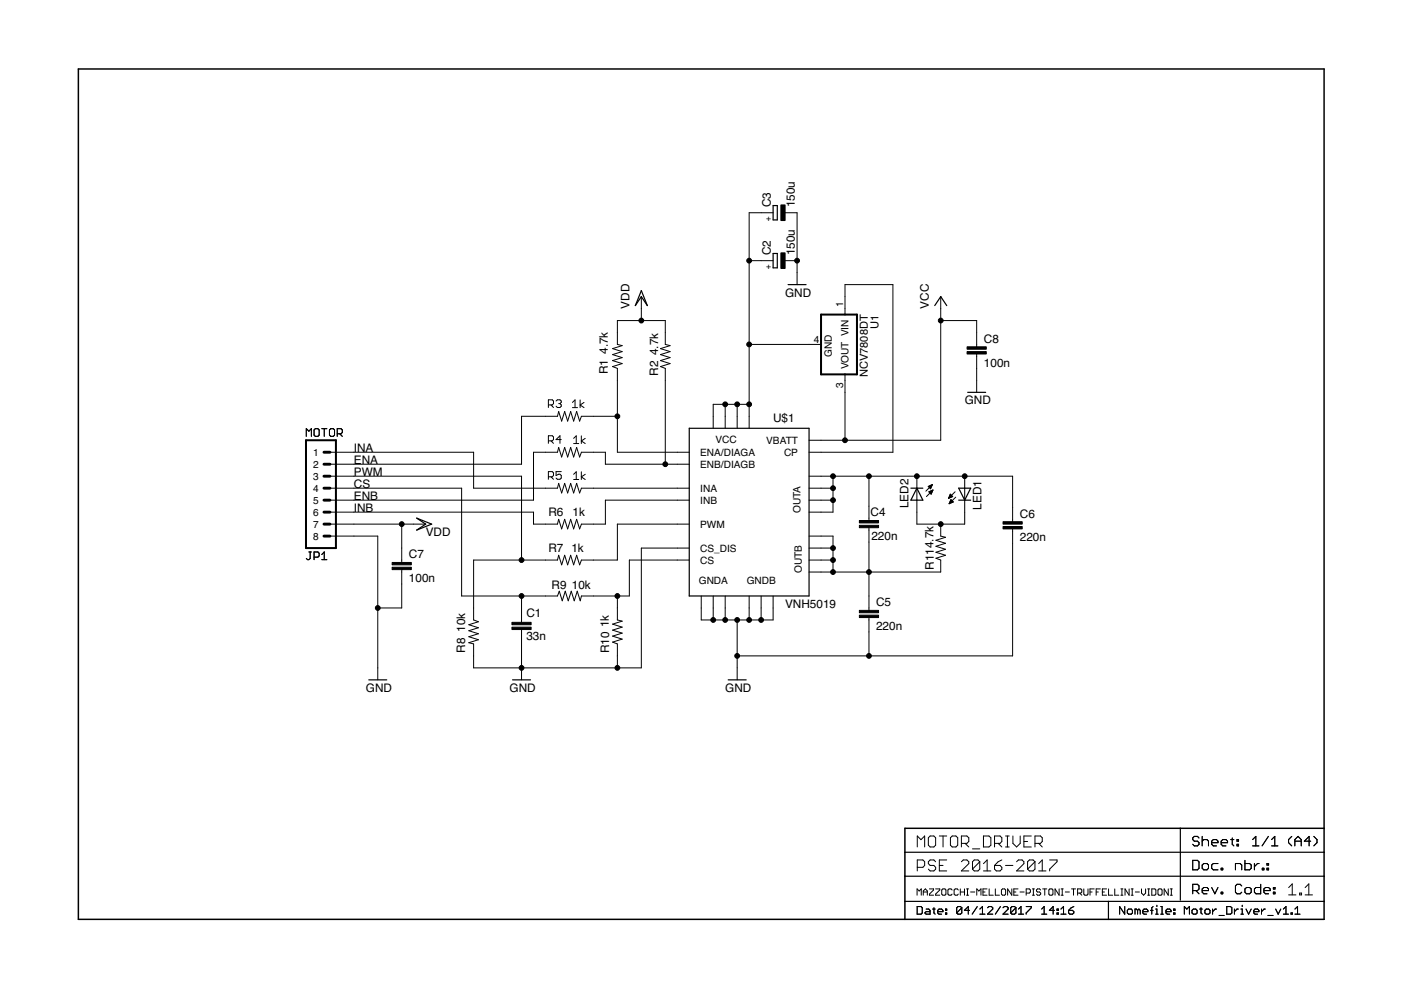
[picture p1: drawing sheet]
<svg xmlns="http://www.w3.org/2000/svg" width="297mm" height="210mm" viewBox="0 0 297 210" stroke-linecap="round" stroke-linejoin="round" font-family="sans-serif">
<g fill="none" stroke="#000" stroke-width=".21">
<path d="M158.8 55.3h5.1M163.9 45.1h-5.1v45.7M166.5 45.1h2.5v15.2M166.5 55.3h2.5M136 62.9v5.1M158.8 73h15.3M179.2 66.7v-6.4h10.1v35.6h-17.8M179.2 79.4v13.9M199.5 68h7.6v5.5M199.5 62.9v30.4h-28M207.1 75.1v8.1M64.9 92.5v-1.6l.6 .5 .5-.5v1.6"/>
<path d="M66.8 90.9h.6l.3 .3v1l-.3 .3h-.6l-.2-.3v-1zM68.2 90.9h1.1M68.7 90.9v1.6M70 95.9h30.4v7.6h17.8l.2-1 .7 2 .6-2 .7 2 .6-2 .6 2 .7-2 .6 2 .4-1h22.8M70.1 90.9h.6l.2 .3v1l-.2 .3h-.6l-.3-.3v-1zM71.5 92h.8l.3-.3v-.5l-.3-.3h-.8v1.6M72 92l.6 .5M116.3 85.9h.8l.2-.3v-.6l-.2-.2h-.8v1.6M116.3 93.5h.8l.2-.3v-.6l-.2-.2h-.8v1.6M116.8 85.9l.5 .5M116.8 93.5l.5 .5M117.9 85l.3-.2h.5l.3 .2v.3l-.3 .3"/>
<path d="M118.4 85.6h.3M118.7 85.6l.3 .3v.2l-.3 .3h-.5l-.3-.3M119 100h-1.1v.8l.5-.3h.3l.3 .3v.6l-.3 .2h-.5l-.3-.2M119 93.2h-1.1l.8-.8v1.6M121.4 85.3l.5-.5v1.6M121.4 86.4h1M121.6 92.9l.6-.5v1.6M121.6 94h1.1M123 84.8v1.6M123.3 92.4v1.6M123.8 85.3l-.8 .6 .8 .5M124.1 92.9l-.8 .6 .8 .5"/>
<path d="M130.9 88.3h-7.6l-.4 1-.6-2.1-.7 2.1-.6-2.1-.6 2.1-.7-2.1-.6 2.1-.7-2.1-.2 1.1h-7.6v10.1h-40.6M146.1 98.4h-17.7v-2.5h-5.1l-.4 1-.6-2-.7 2-.6-2-.6 2-.7-2-.6 2-.7-2-.2 1h-5.1v10.1h-43.1M146.1 95.9h-15.2v-17.8l-1-.4 2-.6-2-.6 2-.7-2-.6 2-.7-2-.6 2-.6-1-.3v-5h10.2v5l1 .3-2.1 .6 2.1 .6-2.1 .7 2.1 .6-2.1 .7 2.1 .6-2.1 .6 1.1 .4v20.3M153.8 85.7v5.1M156.3 85.7v5.1M158.8 85.7h-7.6v5.1M65.5 117h.5M65.8 117v1.4l-.3 .3h-.3l-.3-.3M66.6 118.1h.8l.3-.2v-.6l-.3-.3h-.8v1.7M68.2 117.6l.5-.6v1.7M68.2 118.7h1.1M70 103.5h27.9v22.9h20.3l.4-1.1 .6 2.1 .6-2.1 .7 2.1 .6-2.1 .7 2.1 .6-2.1 .6 2.1 .3-1h10.1v-7.7h12.7"/>
<path d="M70 111.1h20.3M70 101h40.6v17.7M70 113.7h10.1v30.4M85.2 111.1v8.2M116.3 101.1h.8l.2-.3v-.5l-.2-.3h-.8v1.6M116.8 101.1l.5 .5M121.6 100.6l.6-.6v1.7M121.6 101.7h1.1M123.3 100v1.7M124.1 100.6l-.8 .5 .8 .6M146.1 106h-17.7v5.1h-5.1l-.4 1-.6-2-.7 2-.6-2-.6 2-.7-2-.6 2-.7-2-.2 1h-5.1v-2.5h-43.1M146.1 111.1h-15.2v7.6h-7.6l-.4 1.1-.6-2.1-.7 2.1-.6-2.1-.6 2.1-.7-2.1-.6 2.1-.7-2.1-.2 1h-17.8v12.7l1 .4-2 .7 2 .6-2 .6 2 .7-2 .6 2 .6-2 .7 1 .2v5.1h35.6v-25.4h10.1"/>
<path d="M171.5 103.5h5.1M171.5 106h5.1M171.5 101h43.2v9.6M171.5 113.7h5.1v7.6M171.5 116.2h5.1M171.5 118.7h5.1M176.6 101v7.6h-5.1M184.2 101v9.4M184.2 111.9v17.5M194.4 101v10.1h10.1v-10.1M196.8 103.1l.5 .5M196.8 103.1h.7"/>
<path d="M196.9 104.3l.9-.4-.4 .9zM196.9 103.3h.6M197 104.4h.6M197 104.2h.7M197 103.4h.4M197.1 103h.5M197.1 104.5h.5M197.2 103.5h.2M197.2 104.6h.3M197.3 103.6h.1M197.3 104.1h.4M197.3 102.9h.3"/>
<path d="M197.4 104.7h.1M197.6 104h.2M197.6 102.8h.1M197.7 102.7l-1.4 1.4M197.7 102.7l-.4 .9M197.7 102.7l-.9 .4M197.8 103.9l-1.4 1.4M199.5 111.1v2.6l1 .2-2.1 .7 2.1 .6-2.1 .6 2.1 .7-2.1 .6 2.1 .6-2.1 .7 1.1 .3v2.6h-28M201.2 105.6h.2M201.2 105.4h.5M201.3 105.3h.7M201.3 106.8h.1"/>
<path d="M201.3 105.2h.6M201.3 106.6h.4M201.4 106.5h.5M201.4 105.1h.4M201.4 104.9h.3M201.4 106.4h.7M201.5 104.8h.1M201.5 106.3h.5M201.5 104.8l.5 .5-.9 .4zM201.5 106.2h.3M201.6 106h.1M201.6 105.9l.5 .5-.9 .4z"/>
<path d="M202.5 104.3l-1.4 1.4M202.6 105.4l-1.4 1.4M214.7 112.1v27h-58.4M85.2 120.8v8.1h-5.1M110.6 126.4v5.6M110.6 133.5v10.6M130.9 126.4v5l1 .3-2 .6 2 .7-2 .6 2 .6-2 .7 2 .6-2 .6 1 .4v5.1M148.7 126.4v5h15.2v-5M151.2 126.4v5M153.8 126.4v5M156.3 131.4v12.7M158.8 126.4v5"/>
<path d="M161.4 126.4v5M184.2 130.9v8.2M194.5 179.6v-2.4l.8 .8 .7-.8v2.4M197.2 177.2h.8l.4 .4v1.6l-.4 .4h-.8l-.4-.4v-1.6zM199.2 177.2h1.5M199.9 177.2v2.4M201.9 177.2h.8l.4 .4v1.6l-.4 .4h-.8l-.4-.4v-1.6zM203.8 178.8h1.2l.4-.4v-.8l-.4-.4h-1.2v2.4M204.6 178.8l.8 .8M206.2 180h1.5M208.5 177.2h1.2l.4 .4v1.6l-.4 .4h-1.2zM210.9 178.8h1.1l.4-.4v-.8l-.4-.4h-1.1v2.4"/>
<path d="M211.6 178.8l.8 .8M213.2 177.2h.8M213.2 179.6h.8M213.6 177.2v2.4M214.8 177.2v1.6l.7 .8 .8-.8v-1.6M217.1 178.4h.8M218.7 177.2h-1.6v2.4h1.6M219.4 178.8h1.2l.4-.4v-.8l-.4-.4h-1.2v2.4M220.2 178.8l.8 .8M254.2 177.7l-.3-.4h-.7l-.3 .4v.3l.3 .4h.7l.3 .3v.3l-.3 .3h-.7l-.3-.3M254.9 177.3v2M254.9 178.4l.3-.4h.7l.3 .4v.9"/>
<path d="M256.9 178.7h1.3v-.3l-.3-.4h-.7l-.3 .4v.6l.3 .3h.7M258.9 178.7h1.4v-.3l-.4-.4h-.7l-.3 .4v.6l.3 .3h.7M260.9 178h.7M261.3 177.7v1.3l.3 .3M262.3 179h.3v.3h-.3zM262.3 178h.3v.4h-.3zM265.6 178l.7-.7v2M265.6 179.3h1.3M268.9 177.3l-1.3 2M269.6 179.3h1.3M269.6 178l.7-.7v2M273.9 177.3l-.7 .7v.7l.7 .6"/>
<path d="M274.5 179.3v-1.3l.7-.7 .7 .7v1.3M274.5 178.4h1.4M277.9 178.4h-1.4l1.1-1.1v2M278.6 177.3l.6 .7v.7l-.6 .6M194.4 189.8v-1.3l.5 .4 .4-.4v1.3M194.5 192.2h.8l.2 .3v1.1l-.2 .2h-.8zM194.5 183.9h1.2l.3-.4v-.8l-.3-.4h-1.2v2.4M195.7 189.8v-.9l.5-.4 .4 .4v.9M195.7 189.1h.9M196.4 192.7h.5l.3 .3v.8h-.8l-.3-.2 .3-.3h.8M197.1 188.5h.8v.2l-.8 .9v.2h.8M197.7 192.7h.6"/>
<path d="M198 192.5v1.1l.3 .2M198.4 182.7l-.4-.4h-.8l-.4 .4v.4l.4 .4h.8l.4 .4v.4l-.4 .4h-.8l-.4-.4M198.4 188.5h.8v.2l-.8 .9v.2h.8M198.8 193.3h1.1v-.3l-.3-.3h-.5l-.3 .3v.6l.3 .2h.5M199.2 183.5h.7M199.7 188.7l.2-.2h.4l.3 .2v.9l-.3 .2h-.4l-.2-.2zM200.5 193.6h.2v.2h-.2zM200.5 192.7h.2v.3h-.2zM200.7 182.3h-1.5v2.4h1.5M201.9 188.7l-.3-.2h-.4l-.2 .2v.9l.2 .2h.4l.3-.2M203.2 188.7l-.3-.2h-.4l-.2 .2v.9l.2 .2h.4l.3-.2M203.6 189.1h.9"/>
<path d="M203.6 188.5v1.3M203.8 182.7l.4-.4h.8l.4 .4v.4l-1.6 1.6h1.6M203.9 192.5l-.3-.3h-.5l-.3 .3v1.1M203.9 192.5v1.1l-.3 .2h-.5l-.3-.2M203.9 192.5l-1.1 1.1M204.5 188.5v1.3M204.9 188.5h.5M204.9 189.8h.5M205.1 188.5v1.3M205.6 193h-1.1l.8-.8v1.6M205.8 189.1h.9M207.1 189.8v-1.3l.4 .4 .5-.4v1.3"/>
<path d="M207.2 192.2l-1.1 1.6M207.7 182.7l-.4-.4h-.7l-.4 .4v1.6M207.7 182.7v1.6l-.4 .4h-.7l-.4-.4M207.7 182.7l-1.5 1.6M207.8 193.8h1M207.8 192.7l.5-.5v1.6M208.4 189.1h.5M208.5 184.7h1.6M208.5 183.1l.8-.8v2.4M209.3 188.5h-.9v1.3h.9M209.4 192.5l.3-.3h.5l.3 .3v.2l-1.1 1.1h1.1M209.7 188.5v1.3h.9"/>
<path d="M210.9 183.5h1.1l.4 .4v.4l-.4 .4h-.8l-.3-.4zM211 188.5v1.3h.9M212.1 192.2l-1.1 1.6M212.3 188.7l.3-.2h.4l.2 .2v.9l-.2 .2h-.4l-.3-.2zM212.4 182.3l-.8 .4-.7 .8M212.7 192.5l.2-.3h.6l.2 .3v.2l-1 1.1h1M213.2 183.5h1.6M214.5 188.5v1.3l-.9-1.3v1.3M214.9 189.1h.5M215.4 192.5l-.3-.3h-.5l-.3 .3v1.1M215.4 192.5v1.1l-.3 .2h-.5l-.3-.2M215.4 192.5l-1.1 1.1"/>
<path d="M215.5 182.7l.4-.4h.8l.4 .4v.4l-1.6 1.6h1.6M215.8 188.5h-.9v1.3h.9M215.9 193.8h1.1M215.9 192.7l.6-.5v1.6M216.3 189.1h.8M217.6 189.4h.6l.3-.3v-.4l-.3-.2h-.6v1.3M217.6 192.2h1.1v.3l-1.1 1.1v.2M218.9 188.5h.4M218.9 189.8h.4M219.1 188.5v1.3M219.4 182.7v1.6l-.4 .4h-.8l-.3-.4M219.4 182.7l-.4-.4h-.8l-.3 .4v1.6"/>
<path d="M219.4 182.7l-1.5 1.6M220.2 183.1l.8-.8v2.4M220.2 184.7h1.6M220.6 188.7l-.2-.2h-.4l-.2 .4 .2 .2h.4l.2 .5-.2 .2h-.4l-.2-.2M220.9 193.8h1M220.9 192.7l.5-.5v1.6M221.1 188.5h.8M221.5 188.5v1.3M222.5 182.3h1.6v.4l-1.6 1.6v.4M222.6 188.5h.4l.2 .2v.9l-.2 .2h-.4l-.2-.2v-.9zM223.6 193h-1.1l.8-.8v1.6M224.1 192.7h.3v.3h-.3z"/>
<path d="M224.1 193.6h.3v.2h-.3zM224.6 188.5v1.3l-.9-1.3v1.3M224.9 193.8h1.1M224.9 192.7l.6-.5v1.6M225 188.5h.4M225 189.8h.4M225.2 188.5v1.3M225.9 189.1h.8M226.6 193h.8l.3 .3v.3l-.3 .2h-.6l-.2-.2zM227.2 188.5h.8M227.6 188.5v1.3M227.7 192.2l-.6 .3-.5 .5"/>
<path d="M228.5 189.4h.7l.2-.3v-.4l-.2-.2h-.7v1.3M228.9 189.4l.5 .4M229.8 188.5v1.1l.2 .2h.5l.2-.2v-1.1M231.1 189.1h.4M232 188.5h-.9v1.3M232.4 189.1h.5M233.3 188.5h-.9v1.3M233.7 189.1h.5M234.6 188.5h-.9v1.3h.9M235 188.5v1.3h.9M236.3 188.5v1.3h.9M237.6 188.5h.5"/>
<path d="M237.6 189.8h.5M237.9 188.5v1.3M238.5 192.2v1.6l-1.1-1.6v1.6M239 193l.3-.3h.5l.3 .3v.6l-.3 .2h-.5l-.3-.2zM239.4 188.5v1.3l-.9-1.3v1.3M239.8 188.5h.5M239.8 189.8h.5M240.1 188.5v1.3M240.7 189.1h.9M241.2 193l-.3-.3h-.3v1.1M241.2 193v.8M241.2 193l.3-.3 .2 .3v.8"/>
<path d="M242 188.5v.9l.5 .4 .4-.4v-.9M242.3 193.3h1.1v-.3l-.3-.3h-.5l-.3 .3v.6l.3 .2h.5M243.3 188.5h.5M243.3 189.8h.5M243.5 188.5v1.3M243.9 193h.6M244.2 188.5h.7l.2 .2v.9l-.2 .2h-.7zM244.5 192.2l-.3 .3v1.3M245 193.8h.6M245 192.7h.3v1.1M245.3 191.9v.3M245.7 188.5h.5l.2 .2v.9l-.2 .2h-.5l-.2-.2v-.9z"/>
<path d="M246.1 192.2h.3v1.6M246.1 193.8h.6M247.2 193.3h1.1v-.3l-.3-.3h-.5l-.3 .3v.6l.3 .2h.5M247.7 188.5v1.3l-.9-1.3v1.3M248.1 188.5h.5M248.1 189.8h.5M248.3 188.5v1.3M248.8 193.6h.3v.2h-.3zM248.8 192.7h.3v.3h-.3zM251.1 193.8v-1.6l.5 .5 .6-.5v1.6M252.9 182.4h1l.3 .4v1.3l-.3 .3h-1zM252.9 188.8h1l.3-.3v-.7l-.3-.3h-1v2"/>
<path d="M253 192.7h.5l.3 .3v.6l-.3 .2h-.5l-.3-.2v-.6zM253.6 188.8l.6 .7M254.4 192.7h.5M254.6 192.5v1.1l.3 .2M254.9 188.8h1.3v-.3l-.3-.3h-.7l-.3 .3v.7l.3 .3h.7M254.9 183.4l.3-.3h.7l.3 .3v.7l-.3 .3h-.7l-.3-.3zM255.5 193l.2-.3h.6l.2 .3v.6l-.2 .2h-.6l-.2-.2zM256.9 188.2l.7 1.3 .6-1.3M257.1 192.7v1.1M257.9 192.7h-.3l-.5 .6M258.2 183.1h-1l-.3 .3v.7l.3 .3h1M258.5 194.1h1"/>
<path d="M258.9 189.2h.3v.3h-.3zM258.9 184.1h.3v.3h-.3zM260.1 192.2h.8l.3 .3v1.1l-.3 .2h-.8zM261.7 192.7v1.1M261.9 184.4v-1.3h1l.4 .3v1M262.6 192.7h-.3l-.6 .6M263.1 193.8h.5M263.1 192.7h.3v1.1M263.3 187.8l-.4-.3h-.6l-.4 .3v1.4l.4 .3h.6l.4-.3M263.4 191.9v.3M263.9 188.5l.4-.3h.6l.4 .3v.7l-.4 .3h-.6l-.4-.3zM263.9 182.4v2h1l.4-.3v-.7l-.4-.3h-1"/>
<path d="M264.2 192.7l.5 1.1 .6-1.1M265.8 193.3h1.1v-.3l-.3-.3h-.5l-.3 .3v.6l.3 .2h.5M266 183.1v1.3M267 183.1h-.4l-.6 .6M267.3 187.5v2h-1l-.3-.3v-.7l.3-.3h1M267.5 192.7v1.1M267.6 184.1h.4v.3h-.4zM268 188.8h1.3v-.3l-.3-.3h-.7l-.3 .3v.7l.3 .3h.7M268.3 192.7h-.3l-.5 .6M268.6 184.1h.4v.3h-.4zM268.6 183.1h.4v.3h-.4zM268.8 194.1h1.1"/>
<path d="M270 188.2h.3v.3h-.3zM270 189.2h.3v.3h-.3zM270.5 192.7l.5 1.1 .5-1.1M272.1 193.8h1.1M272.1 192.7l.5-.5v1.6M273.2 188.2l.8-.8v2.3M273.2 189.7h1.6M273.7 193.6h.3v.2h-.3zM274.6 193.8h1M274.6 192.7l.5-.5v1.6M275.5 189.4h.4v.3h-.4zM276.7 189.7h1.6"/>
<path d="M276.7 188.2l.8-.8v2.3"/>
</g>
<g fill="none" stroke="#000" stroke-width=".25">
<path d="M163.9 43.6h.9v3h-.9zM163.9 53.7h.9v3.1h-.9zM136 61.6l1.2 3.2-1.2-1.9-1.3 1.9zM167.1 60.3h3.8M198.2 64.8l1.3-1.9 1.2 1.9M146.1 90.8h25.4v35.6h-25.4zM205.2 83.2h3.8M88.3 109.9l3.2 1.2-3.2 1.3 2-1.3zM193.1 103.5h2.6M194.4 103.5l1.3 2.5h-2.6zM203.3 103.5h2.5l-1.3 2.5zM203.3 106h2.5"/>
<path d="M78.2 144.1h3.8M108.7 144.1h3.8M154.4 144.1h3.8M250.3 175.6v15.3M191.9 180.7h88.8M191.9 185.8h88.8M191.9 191.1h88.8M235 191.1v3.8"/>
</g>
<g fill="#000" stroke="#000" stroke-width=".21">
<path d="M165.6 53.6h.9v3.3h-.9zM165.6 43.5h.9v3.3h-.9zM205 74.5h4.1v.6h-4.1zM205 73.5h4.1v.5h-4.1zM83.1 119.3h4.1v.5h-4.1zM182.2 110.4h4.1v.5h-4.1zM182.2 111.4h4.1v.5h-4.1zM212.7 111.6h4v.5h-4zM212.7 110.6h4v.5h-4zM83.1 120.3h4.1v.5h-4.1zM108.5 133h4.1v.5h-4.1zM108.5 132h4.1v.5h-4.1z"/>
<path d="M182.2 130.4h4.1v.5h-4.1zM182.2 129.4h4.1v.5h-4.1z"/>
</g>
<path d="M174.1 66.7h7.6v12.7h-7.6zM64.9 93.3h6.3v22.9h-6.3z" fill="none" stroke="#000" stroke-width=".42"/>
<path d="M68.7 98.4h1.3M68.7 95.9h1.3M68.7 101h1.3M68.7 106h1.3M68.7 103.5h1.3M68.7 108.6h1.3M68.7 111.1h1.3M68.7 113.7h1.3" fill="none" stroke="#000" stroke-width=".61"/>
<path d="M16.6 14.6h264.1v180.3h-264.1zM280.7 175.6h-88.8v19.3" fill="none" stroke="#000" stroke-width=".32"/>
<g fill="#000" stroke="#000" stroke-width=".21">
<circle cx="158.8" cy="55.3" r=".51"/>
<circle cx="169" cy="55.3" r=".51"/>
<circle cx="136" cy="68" r=".51"/>
<circle cx="158.8" cy="73" r=".51"/>
<circle cx="199.5" cy="68" r=".51"/>
<circle cx="130.9" cy="88.3" r=".51"/>
<circle cx="141.1" cy="98.4" r=".51"/>
<circle cx="153.8" cy="85.7" r=".51"/>
<circle cx="156.3" cy="85.7" r=".51"/>
<circle cx="158.8" cy="85.7" r=".51"/>
<circle cx="179.2" cy="93.3" r=".51"/>
<circle cx="85.2" cy="111.1" r=".51"/>
<circle cx="110.6" cy="118.7" r=".51"/>
<circle cx="176.6" cy="106" r=".51"/>
<circle cx="176.6" cy="118.7" r=".51"/>
<circle cx="176.6" cy="116.2" r=".51"/>
<circle cx="176.6" cy="103.5" r=".51"/>
<circle cx="176.6" cy="101" r=".51"/>
<circle cx="184.2" cy="101" r=".51"/>
<circle cx="194.4" cy="101" r=".51"/>
<circle cx="199.5" cy="111.1" r=".51"/>
<circle cx="204.5" cy="101" r=".51"/>
<circle cx="80.1" cy="128.9" r=".51"/>
<circle cx="110.6" cy="126.4" r=".51"/>
<circle cx="130.9" cy="126.4" r=".51"/>
<circle cx="151.2" cy="131.4" r=".51"/>
<circle cx="153.8" cy="131.4" r=".51"/>
<circle cx="156.3" cy="131.4" r=".51"/>
<circle cx="156.3" cy="139.1" r=".51"/>
<circle cx="158.8" cy="131.4" r=".51"/>
<circle cx="161.4" cy="131.4" r=".51"/>
<circle cx="176.6" cy="121.3" r=".51"/>
<circle cx="184.2" cy="139.1" r=".51"/>
<circle cx="184.2" cy="121.3" r=".51"/>
<circle cx="110.6" cy="141.6" r=".51"/>
<circle cx="130.9" cy="141.6" r=".51"/>
</g>
<g font-size="2.5">
<text x="163.4" y="44" transform="rotate(-90 163.4 44)">C3</text>
<text x="168.5" y="44" transform="rotate(-90 168.5 44)">150u</text>
<text x="163.4" y="54.1" transform="rotate(-90 163.4 54.1)">C2</text>
<text x="168.5" y="54.1" transform="rotate(-90 168.5 54.1)">150u</text>
<text x="133.4" y="65.4" transform="rotate(-90 133.4 65.4)">VDD</text>
<text x="166.4" y="62.9">GND</text>
<text x="196.9" y="65.4" transform="rotate(-90 196.9 65.4)">VCC</text>
<text x="128.9" y="75.1" transform="rotate(-90 128.9 75.1)">4.7k</text>
<text x="139.5" y="75.3" transform="rotate(-90 139.5 75.3)">4.7k</text>
<text x="208.6" y="77.7">100n</text>
<text x="208.6" y="72.7">C8</text>
<text x="128.9" y="79.4" transform="rotate(-90 128.9 79.4)">R1</text>
<text x="139.6" y="79.6" transform="rotate(-90 139.6 79.6)">R2</text>
<text x="163.9" y="89.5">U$1</text>
<text x="204.5" y="85.7">GND</text>
<text x="75" y="95.9">INA</text>
<text x="75" y="98.4">ENA</text>
<text x="75" y="101">PWM</text>
<text x="75" y="103.5">CS</text>
<text x="75" y="106">ENB</text>
<text x="192.6" y="107.7" transform="rotate(-90 192.6 107.7)">LED2</text>
<text x="75" y="108.6">INB</text>
<text x="90.3" y="113.7">VDD</text>
<text x="116.3" y="109.3">R6</text>
<text x="121.4" y="109.3">1k</text>
<text x="184.6" y="109.5">C4</text>
<text x="208.1" y="108.1" transform="rotate(-90 208.1 108.1)">LED1</text>
<text x="216.2" y="109.7">C6</text>
<text x="86.7" y="118.4">C7</text>
<text x="116.3" y="116.9">R7</text>
<text x="121.1" y="117">1k</text>
<text x="184.8" y="114.6">220n</text>
<text x="216.2" y="114.8">220n</text>
<text x="86.7" y="123.4">100n</text>
<text x="116.9" y="124.9">R9</text>
<text x="121.2" y="124.8">10k</text>
<text x="198" y="120.8" transform="rotate(-90 198 120.8)">R114.7k</text>
<text x="111.6" y="130.8">C1</text>
<text x="166.4" y="128.9">VNH5019</text>
<text x="185.8" y="128.5">C5</text>
<text x="98.6" y="133.9" transform="rotate(-90 98.6 133.9)">10k</text>
<text x="111.6" y="135.6">33n</text>
<text x="129.1" y="133" transform="rotate(-90 129.1 133)">1k</text>
<text x="185.8" y="133.6">220n</text>
<text x="98.6" y="138.4" transform="rotate(-90 98.6 138.4)">R8</text>
<text x="129.1" y="138.6" transform="rotate(-90 129.1 138.6)">R10</text>
<text x="77.6" y="146.7">GND</text>
<text x="108" y="146.7">GND</text>
<text x="153.8" y="146.7">GND</text>
</g>
<g font-size="2.3">
<text x="186.3" y="69.7" transform="rotate(-90 186.3 69.7)">U1</text>
<text x="184" y="80" transform="rotate(-90 184 80)">NCV7808DT</text>
</g>
<g font-size="2.1">
<text x="178.8" y="65.1" transform="rotate(-90 178.8 65.1)">1</text>
<text x="172.5" y="72.7">4</text>
<text x="176.4" y="75.7" transform="rotate(-90 176.4 75.7)">GND</text>
<text x="178.8" y="82.2" transform="rotate(-90 178.8 82.2)">3</text>
<text x="179.9" y="78.3" transform="rotate(-90 179.9 78.3)">VOUT VIN</text>
<text x="151.7" y="93.9">VCC</text>
<text x="162.5" y="94.1">VBATT</text>
<text x="66.4" y="96.7">1</text>
<text x="66.4" y="99.2">2</text>
<text x="66.4" y="101.7">3</text>
<text x="148.5" y="96.7">ENA/DIAGA</text>
<text x="148.5" y="99.2">ENB/DIAGB</text>
<text x="166.2" y="96.7">CP</text>
<text x="66.4" y="104.3">4</text>
<text x="66.4" y="106.8">5</text>
<text x="148.5" y="104.3">INA</text>
<text x="148.5" y="106.8">INB</text>
<text x="66.4" y="109.3">6</text>
<text x="66.4" y="111.9">7</text>
<text x="148.5" y="111.9">PWM</text>
<text x="169.8" y="108.8" transform="rotate(-90 169.8 108.8)">OUTA</text>
<text x="66.4" y="114.4">8</text>
<text x="148.5" y="117">CS_DIS</text>
<text x="148.5" y="119.5">CS</text>
<text x="148.2" y="123.8">GNDA</text>
<text x="158.3" y="123.8">GNDB</text>
<text x="170" y="121.5" transform="rotate(-90 170 121.5)">OUTB</text>
</g>
<g font-size="1.8">
<text x="162.5" y="47">+</text>
<text x="162.5" y="57.1">+</text>
</g>
</svg>
